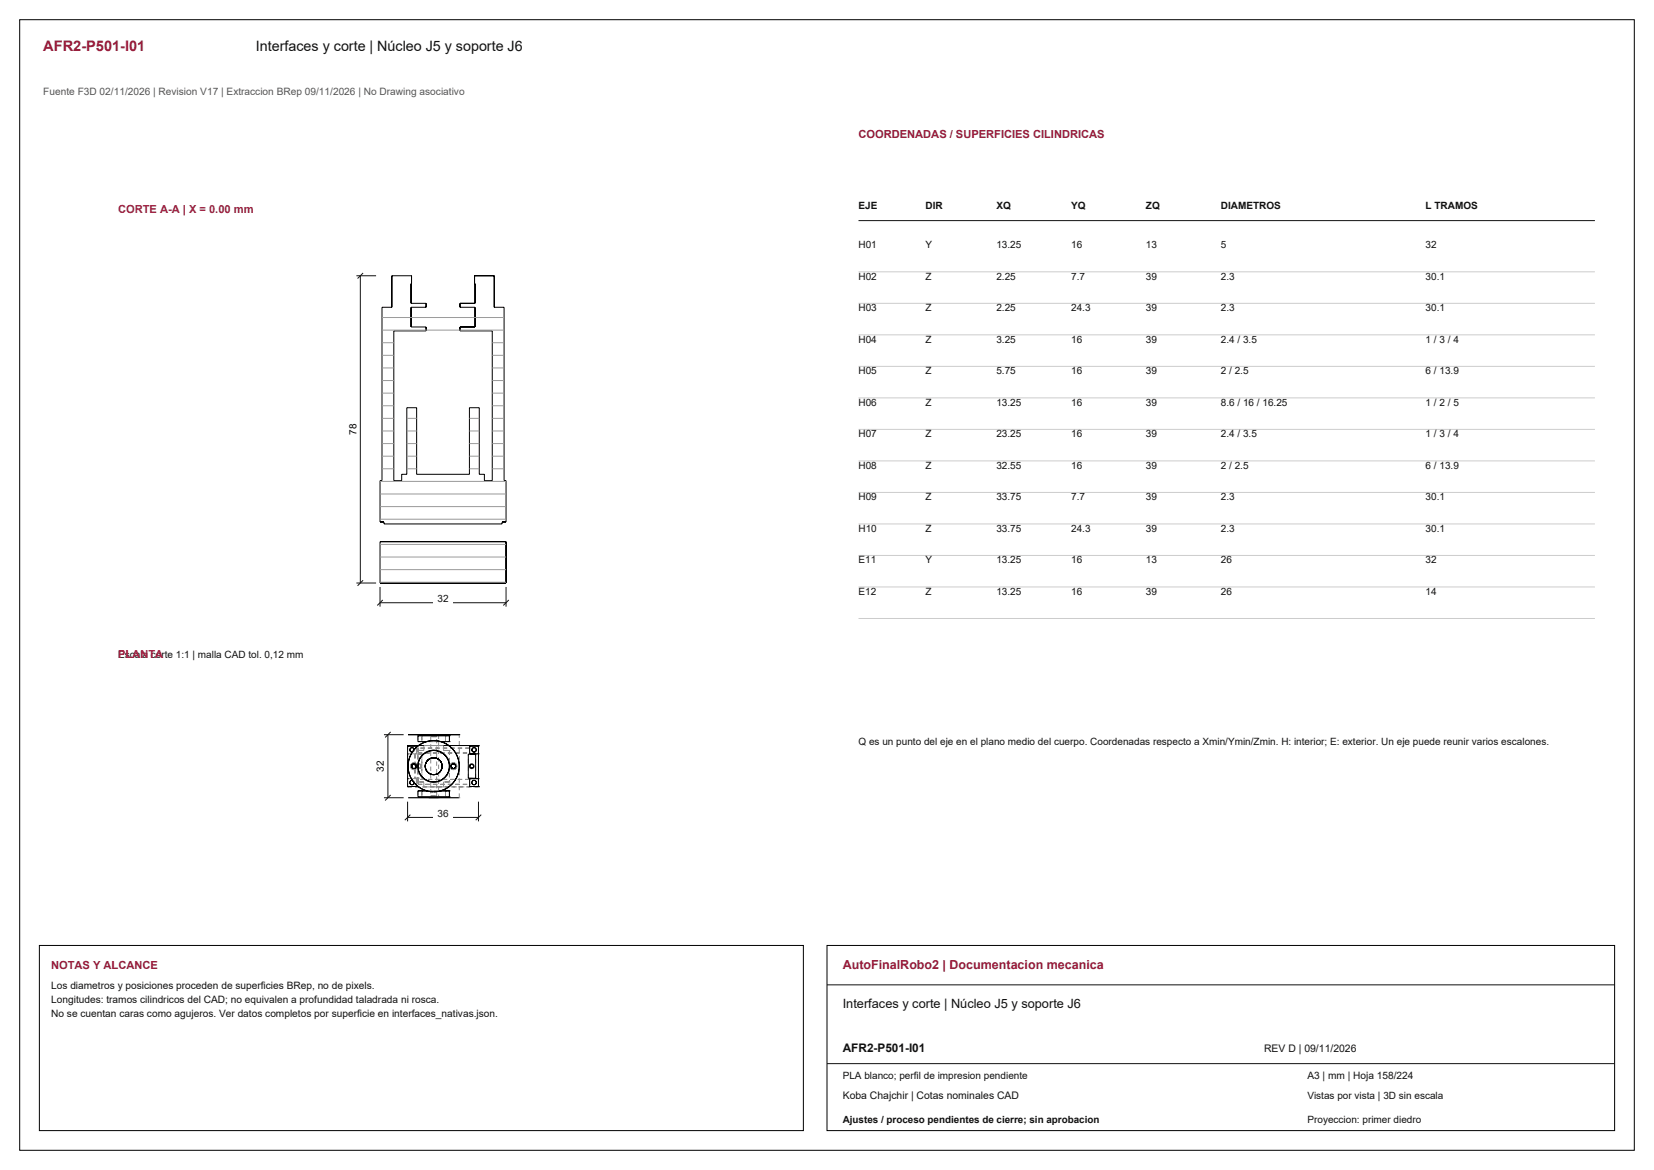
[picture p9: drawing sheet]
<svg xmlns="http://www.w3.org/2000/svg" width="420mm" height="297mm" viewBox="0 0 420 297" stroke-linecap="round" stroke-linejoin="round" font-family="sans-serif">
<path d="M5 5h410v287h-410zM99.5 70h5l-.1 7h3.8v1h-3.8v5h3.8v1h-8.2v38h2v-1.6h1.3v-16.9h2.5v16.9h13.4v-16.9h2.5v16.9h1.3v1.6h2v-38h-8.2v-1h3.8v-5h-3.8v-1h3.8l-.1-7h5v8h2.5v44h.5v10.5h-1v.5h-30v-.5h-1v-10.5h.5v-44h2.5zM96.5 137.5h32v10.5h-32z" fill="none" stroke="#000" stroke-width=".25"/>
<path d="M96.5 149v5M96.5 153h32M97.2 152.3l-1.4 1.4M128.5 149v5M129.2 152.3l-1.4 1.4" fill="none" stroke="#111" stroke-width=".25"/>
<path d="M110.1 150.9h4.8v3h-4.8z" fill-rule="evenodd" fill="#fff"/>
<path d="M90.5 70h5M91.5 70v78M92.2 69.3l-1.4 1.4M90.5 148h5M92.2 147.3l-1.4 1.4" fill="none" stroke="#111" stroke-width=".25"/>
<path d="M87.7 106.9h3.2v4.2h-3.2z" fill-rule="evenodd" fill="#fff"/>
<g fill="none" stroke="#9a9a9a" stroke-width=".25">
<path d="M97 99.8h3M97 96.6h3M97 93.4h3M97 90.2h3M97 87h3M97 83.8h31M97 80.6h31M125 99.8h3M125 96.6h3M125 93.4h3M125 90.2h3M125 87h3"/>
<path d="M97 119h3M97 115.8h3M97 112.6h3M97 109.4h3M97 106.2h3M97 103h3M103.3 119h2.5M103.3 115.8h2.5M103.3 112.6h2.5M103.3 109.4h2.5M103.3 106.2h2.5M119.2 119h2.5"/>
<path d="M119.2 115.8h2.5M119.2 112.6h2.5M119.2 109.4h2.5M119.2 106.2h2.5M125 119h3M125 115.8h3M125 112.6h3M125 109.4h3M125 106.2h3M125 103h3M96.5 138.2h32M96.5 131.8h32"/>
<path d="M96.5 128.6h32M96.5 125.4h32M96.5 122.2h32M96.5 147.8h32M96.5 144.6h32M96.5 141.4h32"/>
</g>
<g fill="none" stroke="#8c8c8c" stroke-width=".25" stroke-dasharray="1.1 .8" stroke-linecap="butt">
<path d="M103.5 197.7h2.3M103.5 189.2v10.5M103.5 199.7h4.1M103.5 191.4h2.3M103.5 199.7h18M103.6 194.5l.1 .8M103.7 193.7l-.1 .8M103.7 195.3l.1 .9M103.8 192.8l-.1 .9M103.8 196.2l.3 .8M104.1 192l-.3 .8M104.1 197l.4 .7"/>
<path d="M104.2 194.5l.1 .3M104.3 194.8l.2 .3M104.3 194.2l-.1 .3M104.5 191.3l-.4 .7M104.5 197.7l.4 .7M104.5 195.1l.2 .2M104.5 193.9l-.2 .3M104.7 195.3l.3 .1M104.7 193.7l-.2 .2M104.8 190.9l.2-.1M104.8 198.1l.2 .1M104.9 190.6l-.4 .7"/>
<path d="M104.9 198.4l.6 .7M105 190.8l-.2 .1M105 190.8l.1-.2M105 198.2l.1 .2M105 198.2l-.2-.1M105 195.4l.4-.1M105 193.6l-.3 .1M105.1 190.6l-.1 .2M105.1 190.6l.1-.3M105.1 198.4l.1 .2M105.1 198.4l-.1-.2M105.2 190.3l-.1 .3"/>
<path d="M105.2 198.6l-.1-.2M105.4 195.3l.3-.1M105.4 193.7l-.4-.1M105.4 197.6h1.7M105.4 191.4v6.2M105.5 189.9l-.6 .7M105.5 199.1l.6 .5M105.7 195.2l.2-.2M105.7 193.8l-.3-.1M105.8 197.7v1.9M105.8 199.6v-1.9M105.8 197.7h-2.3"/>
<path d="M105.8 189.4v2M105.8 191.4v-2M105.8 191.4h-2.3M105.8 194.5v-.3M105.8 194.5v.3M105.8 194.2l.2-.2M105.8 194.8v-.3M105.8 194.8l.2 .2M105.8 194.2v.3M105.9 195l.1-.3M105.9 194l-.2-.2M105.9 194.5v-.2"/>
<path d="M105.9 194.3l.2-.2M105.9 194.7v-.2M106 194l.2-.1M106 195l-.2-.2M106 195l.2 .1M106 194l-.2 .2M106 194.7v-.4M106 194.3l-.1-.3M106.1 194.5v-.7M106.1 194.5v.7M106.1 194.1l.2-.1M106.1 194.9l-.2-.2"/>
<path d="M106.1 189.4l-.6 .5M106.1 199.6l.7 .5M106.1 193.8l.2-.7M106.1 195.2v-.7M106.1 195.2l.2 .7M106.1 193.8v.7M106.1 189.9v1.3M106.1 191.2h13.1M106.1 190.5h1.5M106.1 198.5v-8M106.1 199.1h13.1M106.1 197.9v1.2"/>
<path d="M106.1 190.5h.7M106.1 188.3h1M106.1 186.7v1.6M106.2 193.9h.2M106.2 195.1l-.2-.1M106.2 195.1h.2M106.2 193.9l-.2 .1M106.3 193.1l.3-.6M106.3 195.9l-.2-.7M106.3 195.9l.3 .6M106.3 193.1l-.2 .7M106.3 194h.3"/>
<path d="M106.3 195l-.2-.1M106.4 193.9l.3 .1M106.4 195.1h-.2M106.4 195.1l.3-.1M106.4 193.9h-.2M106.6 194l.1 .2M106.6 195h-.3M106.6 192.5l.4-.6M106.6 196.5l-.3-.6M106.6 196.5l.4 .6M106.6 192.5l-.3 .6M106.7 194l.2 .1"/>
<path d="M106.7 195l-.3 .1M106.7 195l.2-.1M106.7 194l-.3-.1M106.7 194.2l.2 .2M106.7 194.8l-.1 .2M106.8 188.9l-.7 .5M106.8 198.5h-.7M106.8 190.5h.8M106.9 194.4v.2M106.9 194.6l-.2 .2M106.9 194.1l.1 .3M106.9 194.9l-.2 .1"/>
<path d="M106.9 194.9l.1-.3M106.9 194.1l-.2-.1M107 191.9l.4-.4M107 197.1l-.4-.6M107 197.1l.4 .4M107 191.9l-.4 .6M107 194.4v.2M107 194.6l-.1 .3M107 194.6v-.2M107 194.4l-.1-.3M107.1 191.4v6.2M107.1 191.4h-1.7"/>
<path d="M107.1 197.6v-6.2M107.1 188.3v-1.6M107.1 186.7v1.6M107.4 191.5l.6-.5M107.4 197.5l-.4-.4M107.4 197.5l.6 .5M107.4 191.5l-.4 .4M107.5 188.5l-.7 .4M107.6 190.5v-1.3M107.6 198.5h-1.5M107.6 199.7v-1.2M107.6 189.2h.8"/>
<path d="M107.6 198.5h-.8M107.8 188.3h-.7M108 191l.6-.3M108 198l-.6-.5M108 198l.6 .3M108 191l-.6 .5M108.3 188.3l-.8 .2M108.4 189.2h.9M108.4 199.7h-.8M108.6 188.3h-.8M108.6 190.7l.7-.2M108.6 198.3l-.6-.3"/>
<path d="M108.6 198.3l.7 .2M108.6 190.7l-.6 .3M109 188.1l-.7 .2M109.3 190.5l.7-.1M109.3 198.5l-.7-.2M109.3 198.5l.7 .1M109.3 190.5l-.7 .2M109.3 189.2h.8M109.3 199.7h-.9M109.3 188.3h-.7M109.4 187v15M109.7 187h-.3"/>
<path d="M109.8 188l-.8 .1M110 190.4l.6 .1M110 198.6l-.7-.1M110 198.6l.6-.1M110 190.4l-.7 .1M110 187h-.3M110.1 189.2h.9M110.1 199.7h-.8M110.1 188.3h-.8M110.3 187h-.3M110.5 188h-.7M110.6 187h-.3"/>
<path d="M110.6 190.5l.7 .1M110.6 198.5l-.6 .1M110.6 198.5l.7-.1M110.6 190.5l-.6-.1M110.9 187h-1.5M110.9 187h-.3M110.9 188.3h-.8M111 189.2h.8M111 199.7h-.9M111.2 188.1l-.7-.1M111.3 190.6l.7 .3M111.3 198.4l-.7 .1"/>
<path d="M111.3 198.4l.7-.3M111.3 190.6l-.7-.1M111.4 186.5v16M111.7 188.3h-.8M111.8 189.2h.8M111.8 199.7h-.8M111.9 188.3h-3.6M111.9 188.3l-.7-.2M112 190.9l.5 .3M112 198.1l-.7 .3M112 198.1l.5-.3M112 190.9l-.7-.3"/>
<path d="M112.4 188.3h-.7M112.5 191.2l.6 .5M112.5 197.8l-.5 .3M112.5 197.8l.6-.5M112.5 191.2l-.5-.3M112.6 199.7h8.9M112.6 198.5v1.2M112.6 190.5h1.5M112.6 189.2v1.3M112.6 199.7h-.8M112.6 190.5h.8M112.7 188.5l-.8-.2"/>
<path d="M113.1 191.7l.4 .5M113.1 197.3l-.6 .5M113.1 197.3l.4-.5M113.1 191.7l-.6-.5M113.1 186.7v1.6M113.1 188.3h-.7M113.1 188.3v-1.6M113.1 188.3h1M113.4 190.5h.7M113.4 198.5h-.8M113.4 188.9l-.7-.4M113.5 192.2l.3 .6"/>
<path d="M113.5 196.8l-.4 .5M113.5 196.8l.3-.6M113.5 192.2l-.4-.5M113.8 192.8l.3 .7M113.8 196.2l-.3 .6M113.8 196.2l.3-.7M113.8 192.8l-.3-.6M114.1 193.5l.1 .7M114.1 195.5l-.3 .7M114.1 195.5l.1-.7M114.1 193.5l-.3-.7M114.1 198.5h-1.5"/>
<path d="M114.1 190.5v8M114.1 198.5h-.7M114.1 199.6l.7-.5M114.1 189.4l-.7-.5M114.2 194.2v.6M114.2 194.8l-.1 .7M114.2 194.8v-.6M114.2 194.2l-.1-.7M114.3 194.5v.3M114.3 194.8l.2 .3M114.3 194.2v.3M114.5 195.1l.2 .2"/>
<path d="M114.5 193.9l-.2 .3M114.7 195.3l.3 .1M114.7 193.7l-.2 .2M114.8 199.1l.5-.7M114.8 189.9l-.7-.5M115 195.4l.4-.1M115 193.6l-.3 .1M115.3 198.4l.5-.7M115.3 190.6l-.5-.7M115.4 195.3l.3-.1M115.4 193.7l-.4-.1M115.7 195.2l.2-.2"/>
<path d="M115.7 193.8l-.3-.1M115.8 197.7l.3-.7M115.8 191.3l-.5-.7M115.9 195l.1-.3M115.9 194l-.2-.2M116 194.7v-.4M116 194.3l-.1-.3M116.1 197l.3-.8M116.1 192l-.3-.7M116.4 196.2l.2-.9M116.4 192.8l-.3-.8M116.6 195.3v-.8"/>
<path d="M116.6 193.7l-.2-.9M116.6 194.5v-.8M118.9 197.6v-6.2M118.9 197.6h1.9M119.1 194.5l.1-.3M119.1 194.5l.1 .3M119.2 194.2l.2-.2M119.2 194.8l-.1-.3M119.2 194.8l.2 .2M119.2 194.2l-.1 .3M119.2 191.4v-.2M119.2 189.9v-.5"/>
<path d="M119.2 191.2v-1.3M119.2 189.9h-13.1M119.2 199.6v-.5M119.2 197.9h-13.1M119.2 197.9v-.2M119.2 199.1v-1.2M119.4 194l.2-.1M119.4 195l-.2-.2M119.4 195l.2 .1M119.4 194l-.2 .2M119.6 193.9h.2M119.6 195.1l-.2-.1"/>
<path d="M119.6 195.1h.2M119.6 193.9l-.2 .1M119.8 193.9l.3 .1M119.8 195.1h-.2M119.8 195.1l.3-.1M119.8 193.9h-.2M120.1 194l.2 .1M120.1 195l-.3 .1M120.1 195l.2-.1M120.1 194l-.3-.1M120.3 194.1l.1 .3M120.3 194.9l-.2 .1"/>
<path d="M120.3 194.9l.1-.3M120.3 194.1l-.2-.1M120.4 194.4v.2M120.4 194.6l-.1 .3M120.4 194.6v-.2M120.4 194.4l-.1-.3M120.8 191.4h-1.9M120.8 197.6v-6.2M121.5 191.4h-2.3M121.5 189.2h-18M103.6 202.5h.1M103.7 202.5h-.1"/>
<path d="M103.9 202.5h-.2M104.1 202.5h-.2M104.5 202.5h-.4M105 202.5h-.5M105.6 202.5h-.6M106.1 202.2h1M106.1 200.8v1.4M106.3 202.5h-.7M106.8 200.1l.7 .4M107 202.5h-.7M107.1 202.2v-1.4M107.1 200.8v1.4"/>
<path d="M107.5 200.5l.8 .3M107.8 202.5h-.8M107.8 202.2h-.7M108.3 200.8h3.6M108.6 200.8h.7M108.6 202.2h-.8M108.6 202.5h-.8M108.9 202.5h.2M109 200.9l-.7-.1M109.1 202.5h.2M109.1 202.5h-.2M109.3 202.5h.4"/>
<path d="M109.3 202.5h-.2M109.3 200.8h.8M109.3 202.2h-.7M109.4 202h1.5M109.4 202h.3M109.5 202.5h-.9M109.7 202h.3M109.7 202.5h.3M109.7 202.5h-.4M109.8 201l-.8-.1M110 202h.3M110 202.5h.4"/>
<path d="M110 202.5h-.3M110.1 200.8h.8M110.1 202.2h-.8M110.3 202h.3M110.3 202.5h-.8M110.4 202.5h.4M110.4 202.5h-.4M110.5 201h-.7M110.6 202h.3M110.8 202.5h.2M110.8 202.5h-.4M110.9 202v-15"/>
<path d="M110.9 200.8h.8M110.9 202.2h-.8M111 202.5h.3M111 202.5h-.2M111.2 200.9l-.7 .1M111.2 202.5h-.9M111.3 202.5h.1M111.3 202.5h-.3M111.4 202.5h-.1M111.7 202.2h-.8M111.9 200.8l.8-.3M111.9 200.8l-.7 .1"/>
<path d="M112.1 202.5h-.9M112.4 202.2h-.7M112.7 200.5l.7-.4M112.9 202.5h-.8M113.1 200.8v1.4M113.1 202.2h-.7M113.1 202.2v-1.4M113.1 202.2h1M113.4 200.1l.7-.5M113.6 202.5h-.7M114.3 202.5h-.7M114.9 202.5h-.6"/>
<path d="M115.5 202.5h-.6M115.9 202.5h-.4M116.3 202.5h-.4M116.5 202.5h.1M116.5 202.5h-.2M116.6 202.5h-.1M116.6 202.5v-16"/>
</g>
<g fill="none" stroke="#000" stroke-width=".25">
<path d="M103.5 199.6h.1M103.5 197.7h.1M103.5 189.4h.1M103.5 189.2h.1M103.5 189.4h2.3M103.5 199.6h2.3M103.5 189.2v10.5M103.5 189.2h4.1M103.6 186.5h13M103.6 194.5l.1 .9M103.6 194.5v.2M103.6 194.7h.1"/>
<path d="M103.6 194.7v.2M103.6 195l.1 .2M103.7 195.2h.1M103.7 195.2v.1M103.7 193.7l-.1 .7M103.7 195.3v.3M103.7 193.7h.1M103.7 195.4l.2 .8M103.7 193.6l-.1 .9M103.7 193.6v.1M103.7 195.6v.1M103.7 195.7l.2 .5"/>
<path d="M103.7 193.3v.3M103.8 193.2l-.1 .1M103.8 192.8v.4M103.9 196.2l.2 .8M103.9 192.8l-.2 .8M103.9 196.2v.2M103.9 192.8h-.1M103.9 196.4h.1M103.9 196.4l.1 .3M104 192.4l-.1 .4M104 196.7v.1M104 196.8h.1"/>
<path d="M104.1 196.8v.1M104.1 192.2l-.1 .1M104.1 196.9v.1M104.1 192.1v.1M104.1 192.1h.1M104.1 192v.1M104.1 197l.9 1.5M104.1 192l-.2 .8M104.1 197l.2 .3M104.1 192h.1M104.2 191.9l-.1 .1M104.2 191.8v.1"/>
<path d="M104.3 197.3v.1M104.3 197.5l.3 .3M104.3 191.5l-.1 .3M104.4 191.5h-.1M104.4 191.3v.2M104.5 191.3h-.1M104.6 197.8v.1M104.6 191.2l-.1 .1M104.6 197.9l.1 .1M104.6 191.1v.1M104.7 198v.1M104.7 191l-.1 .1"/>
<path d="M104.7 198.1l.1 .1M104.7 190.9v.1M104.7 190.9h.1M104.8 198.1a.58 .58 0 0 0-.7 .5 .58 .58 0 0 0 .5 .6 .58 .58 0 0 0 .6-.6M104.8 198.2v.1M104.8 190.8l-.1 .1M104.8 198.3h.1M104.8 190.7v.1M104.9 198.3h.1M104.9 198.3l.1 .2M104.9 190.6l-.1 .1M105 190.6h-.1"/>
<path d="M105 198.5h.1M105 198.5l.3 .3M105 190.5v.1M105 198.5l.6 .7M105 190.5l-.9 1.5M105.1 190.4l-.1 .1M105.1 190.4h.1M105.2 190.3l-.1 .1M105.2 190.3a.57 .57 0 0 0-.6-.5 .57 .57 0 0 0-.5 .6 .57 .57 0 0 0 .7 .5M105.3 190.2l-.1 .1M105.3 198.9h.1M105.3 190.1v.1"/>
<path d="M105.4 198.9v.1M105.4 190.1h-.1M105.4 199h.1M105.4 190v.1M105.5 199l.1 .2M105.6 199.2l2.2 1.4M105.6 189.8l-.6 .7M105.6 199.2l.1 .1M105.6 189.8l-.2 .2M105.6 189.8h.1M105.7 199.3h.1M105.7 189.7l-.1 .1"/>
<path d="M105.7 199.3l.2 .1M105.7 189.7h.1M105.8 199.6h.1M105.8 189.4h.1M105.9 199.4h.1M105.9 199.4l.2 .2M105.9 189.5l-.2 .2M106 189.5h-.1M106.1 199.6h.1M106.1 189.4l-.1 .1M106.1 186.7h.1M106.1 186.7h8"/>
<path d="M106.1 186.7v1.6h2.2M106.1 199.6l.1 .1M106.1 189.4h.1M106.2 199.7h.1M106.2 189.3l-.1 .1M106.2 199.7l.1 .1M106.2 189.3h.1M106.3 199.8h.1M106.3 189.2l-.1 .1M106.3 189.2h.1M106.4 199.8h.1M106.4 189.2h-.1"/>
<path d="M106.4 199.8l.2 .2M106.4 189.2h.1M106.6 200h.1M106.6 189l-.2 .2M106.6 189h.1M106.8 188.9l-.2 .1M106.8 188.9h.1M106.9 188.9h-.1M106.9 188.9h.1M107 188.8l-.1 .1M107 188.8h.1M107.1 188.8h-.1"/>
<path d="M107.1 188.8h.1M107.1 186.7h.1M107.2 188.7l-.1 .1M107.2 188.7h.1M107.3 188.7h-.1M107.3 188.7h.1M107.4 188.6l-.1 .1M107.5 188.6h-.1M107.5 188.6h.1M107.6 188.5l-.1 .1M107.6 188.5h.1M107.8 188.4l-2.2 1.4"/>
<path d="M107.8 188.4l-.2 .1M107.8 188.4h.1M107.9 188.4h-.1M107.9 188.4h.1M108.1 188.3l-.2 .1M108.1 188.3h.1M108.2 188.3h-.1M108.2 188.3h.1M108.3 188.3h-.1M108.4 188.2l-.1 .1M108.4 188.2h.1M108.6 188.2h-.2"/>
<path d="M108.6 188.2h.1M108.7 188.2h-.1M108.7 188.2h.1M108.9 188.1l-.2 .1M108.9 188.1h.1M109 188.1h-.1M109 188.1h.1M109.1 188.1h-.1M109.1 188.1h.1M109.3 188l-.2 .1M109.3 188h.1M109.4 188h-.1"/>
<path d="M109.5 188l-1.7 .4M109.6 188h-.2M109.6 188h.1M109.7 188h-.1M109.7 188h.1M109.8 188h-.1M109.8 188h.1M109.9 188h-.1M109.9 188h.1M110 188h-.1M110.2 188h.2M110.3 188l.9 .1"/>
<path d="M110.3 188h-.8M110.4 188h.1M110.5 188h.1M110.6 188h.1M110.7 188h.1M110.8 188h.1M110.9 188h.1M110.9 188l.1 .1M111 188.1h.1M111.1 188.1h.1M111.2 188.1l.9 .2M111.2 188.1h.2"/>
<path d="M111.4 188.1h.1M111.4 186.5h.1M111.5 188.1h.1M111.5 188.1l.1 .1M111.6 188.2h.1M111.6 188.2h.2M111.8 188.2h.1M111.8 188.2l.1 .1M111.9 188.3h2.2M111.9 188.3h.1M112 188.3h.1M112.1 188.3l.8 .3"/>
<path d="M112.1 188.3h.1M112.1 188.3l.1 .1M112.2 188.4h.1M112.3 188.4h.1M112.4 188.4h.1M112.5 188.4l.1 .1M112.6 188.5h.1M112.6 189.2h8.9M112.7 188.5h.1M112.7 188.5l.1 .1M112.8 188.6h.1M112.9 188.6h.1"/>
<path d="M112.9 188.6l.7 .4M112.9 188.6l.2 .1M113.1 188.7h.1M113.1 188.7l.1 .1M113.1 186.7h.1M113.2 188.8h.1M113.3 188.8h.1M113.3 188.8l.1 .1M113.4 188.9h.1M113.5 188.9h.1M113.5 188.9l.1 .1M113.6 189h.1"/>
<path d="M113.6 200l-.7 .4M113.6 189l1.3 1.1M113.7 189h.1M113.7 200h-.1M113.7 189v.1M113.7 200h.1M113.7 189.1h.1M113.7 199.9v.1M113.8 189.1v.1M113.8 199.9h-.1M113.8 189.2h.1M113.8 199.8v.1"/>
<path d="M113.9 189.2h.1M113.9 199.8h-.1M113.9 199.8h.1M114 189.3h.1M114 199.7l-.1 .1M114 189.3l.1 .1M114 199.7h.1M114.1 189.4h.1M114.1 199.6l-.1 .1M114.1 188.3h.1M114.1 186.7h.1M114.1 186.7v1.6"/>
<path d="M114.1 199.6h.1M114.2 189.4h.1M114.2 189.4l.4 .4M114.3 199.5l-.2 .1M114.3 199.5l-.7 .5M114.4 199.4l-.1 .1M114.4 199.4h.1M114.5 199.3l-.1 .1M114.5 199.3h.1M114.6 189.8h.1M114.6 189.8l.1 .1M114.7 189.9h.1"/>
<path d="M114.7 189.9l.2 .2M114.8 199l-.3 .3M114.8 199h.1M114.9 190.1l.1 .1M114.9 198.9l-.1 .1M114.9 198.9l-.6 .6M114.9 190.1l.6 .7M115 190.2l.1 .1M115 198.8l-.1 .1M115 198.8h.1M115.1 190.3h.1M115.1 198.7l-.1 .1"/>
<path d="M115.1 190.3l.1 .1M115.1 198.7h.1M115.2 190.4h.1M115.2 190.4l.3 .4M115.2 198.5l-.1 .2M115.2 198.5h.1M115.5 198.2l-.6 .7M115.5 190.8l.4 .8M115.5 190.8l.2 .3M115.5 198.2l-.3 .3M115.7 191.1v.1M115.7 197.9l-.2 .3"/>
<path d="M115.7 197.8v.1M115.7 191.2l.1 .1M115.8 191.3h.1M115.8 191.3l.1 .2M115.8 197.6l-.1 .2M115.9 197.6h-.1M115.9 191.5h.1M115.9 191.5l.1 .1M115.9 197.5v.1M115.9 197.4l-.4 .8M115.9 191.6l.4 .8M116 191.6v.2"/>
<path d="M116 191.8l.1 .1M116.1 191.9h.1M116.1 197.1l-.2 .4M116.1 192l.1 .1M116.1 197v.1M116.2 192.1v.1M116.2 196.9l-.1 .1M116.2 192.2l.1 .1M116.2 196.8v.1M116.2 196.8h.1M116.2 196.7v.1M116.3 192.3v.1"/>
<path d="M116.3 192.4l.2 .8M116.3 192.4v.1M116.3 192.5l.1 .3M116.4 192.8l.1 .3M116.4 196.1l-.2 .6M116.4 196.1h.1M116.5 193.1v.1M116.5 195.8l-.6 1.6M116.5 193.2l.1 .9M116.5 193.2v.1M116.5 195.8l-.1 .3M116.5 193.3l.1 .4"/>
<path d="M116.6 193.7h.1M116.6 193.7v.3M116.6 194v.1M116.6 195l-.1 .8M116.6 186.5h.1M116.6 194.9l-.1 .9M116.6 194.1v.8M116.6 194.1v.1M116.6 194.2v.5M116.6 194.7v.3M116.6 194.7h.1M118.9 191.4h1.9v6.2h-1.9z"/>
<path d="M119.2 189.4h.1M119.2 199.6h.1M119.2 197.7h.1M119.2 189.4v2h2.3M119.2 189.4h2.3M119.2 197.7v1.9M119.2 199.6h2.3M119.2 197.7h2.3M121.5 191.4h.1M121.5 189.4h.1M121.5 197.7h.1M121.5 199.6h.1"/>
<path d="M121.5 189.2h.1M121.5 199.7h.1M121.5 189.2v10.5M103.7 202.5h12.8M106.1 200.8h.1M106.1 200.8h2.5M106.1 200.8v1.4h8M106.7 200l.1 .1M106.8 200.1h.1M106.9 200.1h.1M106.9 200.1l.2 .1M107.1 200.2h.1"/>
<path d="M107.1 200.2l.1 .1M107.1 200.8h.1M107.2 200.3h.1M107.3 200.3h.1M107.3 200.3l.1 .1M107.4 200.4h.1M107.5 200.4h.1M107.5 200.4l.1 .1M107.6 200.5h.1M107.6 200.5l.2 .1M107.8 200.6l1.7 .4M107.8 200.6h.1"/>
<path d="M107.9 200.6h.1M107.9 200.6l.2 .1M108.1 200.7h.1M108.2 200.7h.1M108.2 200.7l.2 .1M108.4 200.8h.1M108.4 200.8h.2M108.6 200.8h.1M108.7 200.8h.1M108.7 200.8l.2 .1M108.9 200.9h.1M109 200.9h.1"/>
<path d="M109.1 200.9h.1M109.1 200.9l.2 .1M109.3 201h.1M109.4 201h.1M109.4 201h.2M109.5 201h.8M109.6 201h.1M109.7 201h.1M109.8 201h.1M109.9 201h.1M110.4 201h-.2M110.4 201h.1"/>
<path d="M110.5 201h-.1M110.5 201h.1M110.6 201h-.1M110.6 201h.1M110.7 201h-.1M110.7 201h.1M110.9 201h-.2M110.9 201h.1M111 200.9l-.1 .1M111 200.9h.1M111.1 200.9h-.1M111.1 200.9h.1"/>
<path d="M111.2 200.9l-.9 .1M111.2 200.9h-.1M111.4 200.9h-.2M111.4 200.9h.1M111.5 200.9h-.1M111.5 200.9h.1M111.6 200.8l-.1 .1M111.6 200.8h.1M111.7 200.8h2.4M111.8 200.8h-.2M111.8 200.8h.1M112 200.7l-.2 .1"/>
<path d="M112 200.7h.1M112.1 200.7l-.9 .2M112.1 200.7h-.1M112.1 200.7h.1M112.2 200.6l-.1 .1M112.2 200.6h.1M112.3 200.6h-.1M112.3 200.6h.1M112.4 200.6h-.1M112.5 200.6h-.1M112.6 200.5l-.1 .1M112.6 200.5h.1"/>
<path d="M112.7 200.5h-.1M112.7 200.5h.1M112.8 200.4l-.1 .1M112.8 200.4h.1M112.9 200.4h-.1M112.9 200.4l-.8 .3M112.9 200.4h.1M113.1 200.3l-.2 .1M113.1 200.3h.1M113.1 200.8h.1M113.2 200.2l-.1 .1M113.2 200.2h.1"/>
<path d="M113.3 200.2h-.1M113.4 200.1l-.1 .1M113.4 200.1h.1M113.5 200.1h-.1M113.5 200.1h.1M113.6 200l-.1 .1M113.6 200h.1M114.1 200.8h.1M114.1 202.2h.1M114.1 200.8v1.4"/>
<circle cx="105.1" cy="194.5" r=".6"/>
<circle cx="110.1" cy="194.5" r="2.15"/>
<circle cx="110.1" cy="194.5" r="4"/>
<circle cx="115.1" cy="194.5" r=".6"/>
<circle cx="119.8" cy="194.5" r=".5"/>
<circle cx="120.4" cy="190.4" r=".58"/>
<circle cx="120.4" cy="198.7" r=".58"/>
</g>
<path d="M103.5 203.5v5M103.5 207.5h18M104.2 206.8l-1.4 1.4M121.5 203.5v5M122.2 206.8l-1.4 1.4" fill="none" stroke="#111" stroke-width=".25"/>
<path d="M110.1 205.4h4.8v3h-4.8z" fill-rule="evenodd" fill="#fff"/>
<path d="M97.5 186.5h5M98.5 186.5v16M99.2 185.8l-1.4 1.4M97.5 202.5h5M99.2 201.8l-1.4 1.4" fill="none" stroke="#111" stroke-width=".25"/>
<path d="M94.7 192.4h3.2v4.2h-3.2z" fill-rule="evenodd" fill="#fff"/>
<path d="M218 56h187M210 250h200M210 270h200" fill="none" stroke="#111" stroke-width=".25"/>
<path d="M218 69h187M218 77h187M218 85h187M218 93h187M218 101h187M218 109h187M218 117h187M218 125h187M218 133h187M218 141h187M218 149h187M218 157h187" fill="none" stroke="#ccc" stroke-width=".25"/>
<path d="M10 240h194v47h-194zM210 240h200v47h-200z" fill="none" stroke="#000" stroke-width=".25"/>
<text font-size="3.7" fill="#981b39" x="11" y="13">AFR2-P501-I01</text>
<text font-size="3.6" fill="#111" x="65" y="13">Interfaces y corte | Núcleo J5 y soporte J6</text>
<text font-size="3.2" fill="#981b39" x="214" y="246">AutoFinalRobo2 | Documentacion mecanica</text>
<text font-size="3.2" fill="#111" x="214" y="256">Interfaces y corte | Núcleo J5 y soporte J6</text>
<text font-size="3" fill="#111" x="214" y="267">AFR2-P501-I01</text>
<g font-size="2.8" fill="#981b39">
<text x="218" y="35">COORDENADAS / SUPERFICIES CILINDRICAS</text>
<text x="13" y="246">NOTAS Y ALCANCE</text>
</g>
<g font-size="2.8" fill="#a91843">
<text x="30" y="54">CORTE A-A | X = 0.00 mm</text>
<text x="30" y="167">PLANTA</text>
</g>
<text font-size="2.6" fill="#555" x="11" y="24">Fuente F3D 02/11/2026 | Revision V17 | Extraccion BRep 09/11/2026 | No Drawing asociativo</text>
<g font-size="2.6" fill="#111">
<text x="13" y="251">Los diametros y posiciones proceden de superficies BRep, no de pixels.</text>
<text x="13" y="254.6">Longitudes: tramos cilindricos del CAD; no equivalen a profundidad taladrada ni rosca.</text>
<text x="13" y="258.2">No se cuentan caras como agujeros. Ver datos completos por superficie en interfaces_nativas.json.</text>
<text x="321" y="267">REV D | 09/11/2026</text>
<text x="332" y="274">A3 | mm | Hoja 158/224</text>
<text x="214" y="279">Koba Chajchir | Cotas nominales CAD</text>
</g>
<g font-size="2.5" fill="#111">
<text x="218" y="53">EJE</text>
<text x="235" y="53">DIR</text>
<text x="253" y="53">XQ</text>
<text x="272" y="53">YQ</text>
<text x="291" y="53">ZQ</text>
<text x="310" y="53">DIAMETROS</text>
<text x="362" y="53">L TRAMOS</text>
<text x="218" y="63">H01</text>
<text x="235" y="63">Y</text>
<text x="253" y="63">13.25</text>
<text x="272" y="63">16</text>
<text x="291" y="63">13</text>
<text x="310" y="63">5</text>
<text x="362" y="63">32</text>
<text x="218" y="71">H02</text>
<text x="235" y="71">Z</text>
<text x="253" y="71">2.25</text>
<text x="272" y="71">7.7</text>
<text x="291" y="71">39</text>
<text x="310" y="71">2.3</text>
<text x="362" y="71">30.1</text>
<text x="218" y="79">H03</text>
<text x="235" y="79">Z</text>
<text x="253" y="79">2.25</text>
<text x="272" y="79">24.3</text>
<text x="291" y="79">39</text>
<text x="310" y="79">2.3</text>
<text x="362" y="79">30.1</text>
<text x="218" y="87">H04</text>
<text x="235" y="87">Z</text>
<text x="253" y="87">3.25</text>
<text x="272" y="87">16</text>
<text x="291" y="87">39</text>
<text x="310" y="87">2.4 / 3.5</text>
<text x="362" y="87">1 / 3 / 4</text>
<text x="218" y="95">H05</text>
<text x="235" y="95">Z</text>
<text x="253" y="95">5.75</text>
<text x="272" y="95">16</text>
<text x="291" y="95">39</text>
<text x="310" y="95">2 / 2.5</text>
<text x="362" y="95">6 / 13.9</text>
<text x="218" y="103">H06</text>
<text x="235" y="103">Z</text>
<text x="253" y="103">13.25</text>
<text x="272" y="103">16</text>
<text x="291" y="103">39</text>
<text x="310" y="103">8.6 / 16 / 16.25</text>
<text x="362" y="103">1 / 2 / 5</text>
<text x="218" y="111">H07</text>
<text x="235" y="111">Z</text>
<text x="253" y="111">23.25</text>
<text x="272" y="111">16</text>
<text x="291" y="111">39</text>
<text x="310" y="111">2.4 / 3.5</text>
<text x="362" y="111">1 / 3 / 4</text>
<text x="218" y="119">H08</text>
<text x="235" y="119">Z</text>
<text x="253" y="119">32.55</text>
<text x="272" y="119">16</text>
<text x="291" y="119">39</text>
<text x="310" y="119">2 / 2.5</text>
<text x="362" y="119">6 / 13.9</text>
<text x="218" y="127">H09</text>
<text x="235" y="127">Z</text>
<text x="253" y="127">33.75</text>
<text x="272" y="127">7.7</text>
<text x="291" y="127">39</text>
<text x="310" y="127">2.3</text>
<text x="362" y="127">30.1</text>
<text x="218" y="135">H10</text>
<text x="235" y="135">Z</text>
<text x="253" y="135">33.75</text>
<text x="272" y="135">24.3</text>
<text x="291" y="135">39</text>
<text x="310" y="135">2.3</text>
<text x="362" y="135">30.1</text>
<text x="218" y="143">E11</text>
<text x="235" y="143">Y</text>
<text x="253" y="143">13.25</text>
<text x="272" y="143">16</text>
<text x="291" y="143">13</text>
<text x="310" y="143">26</text>
<text x="362" y="143">32</text>
<text x="111.1" y="152.8">32</text>
<text x="218" y="151">E12</text>
<text x="235" y="151">Z</text>
<text x="253" y="151">13.25</text>
<text x="272" y="151">16</text>
<text x="291" y="151">39</text>
<text x="310" y="151">26</text>
<text x="362" y="151">14</text>
<text x="30" y="167">Escala corte 1:1 | malla CAD tol. 0,12 mm</text>
<text x="218" y="189">Q es un punto del eje en el plano medio del cuerpo. Coordenadas respecto a Xmin/Ymin/Zmin. H: interior; E: exterior. Un eje puede reunir varios escalones.</text>
<text x="111.1" y="207.3">36</text>
<text x="214" y="274">PLA blanco; perfil de impresion pendiente</text>
<text x="332" y="279">Vistas por vista | 3D sin escala</text>
<text x="214" y="285">Ajustes / proceso pendientes de cierre; sin aprobacion</text>
<text x="332" y="285">Proyeccion: primer diedro</text>
</g>
<g font-size="2.5">
<text x="90.5" y="110.4" transform="rotate(-90 90.5 110.4)">78</text>
<text x="97.5" y="195.9" transform="rotate(-90 97.5 195.9)">32</text>
</g>
</svg>
